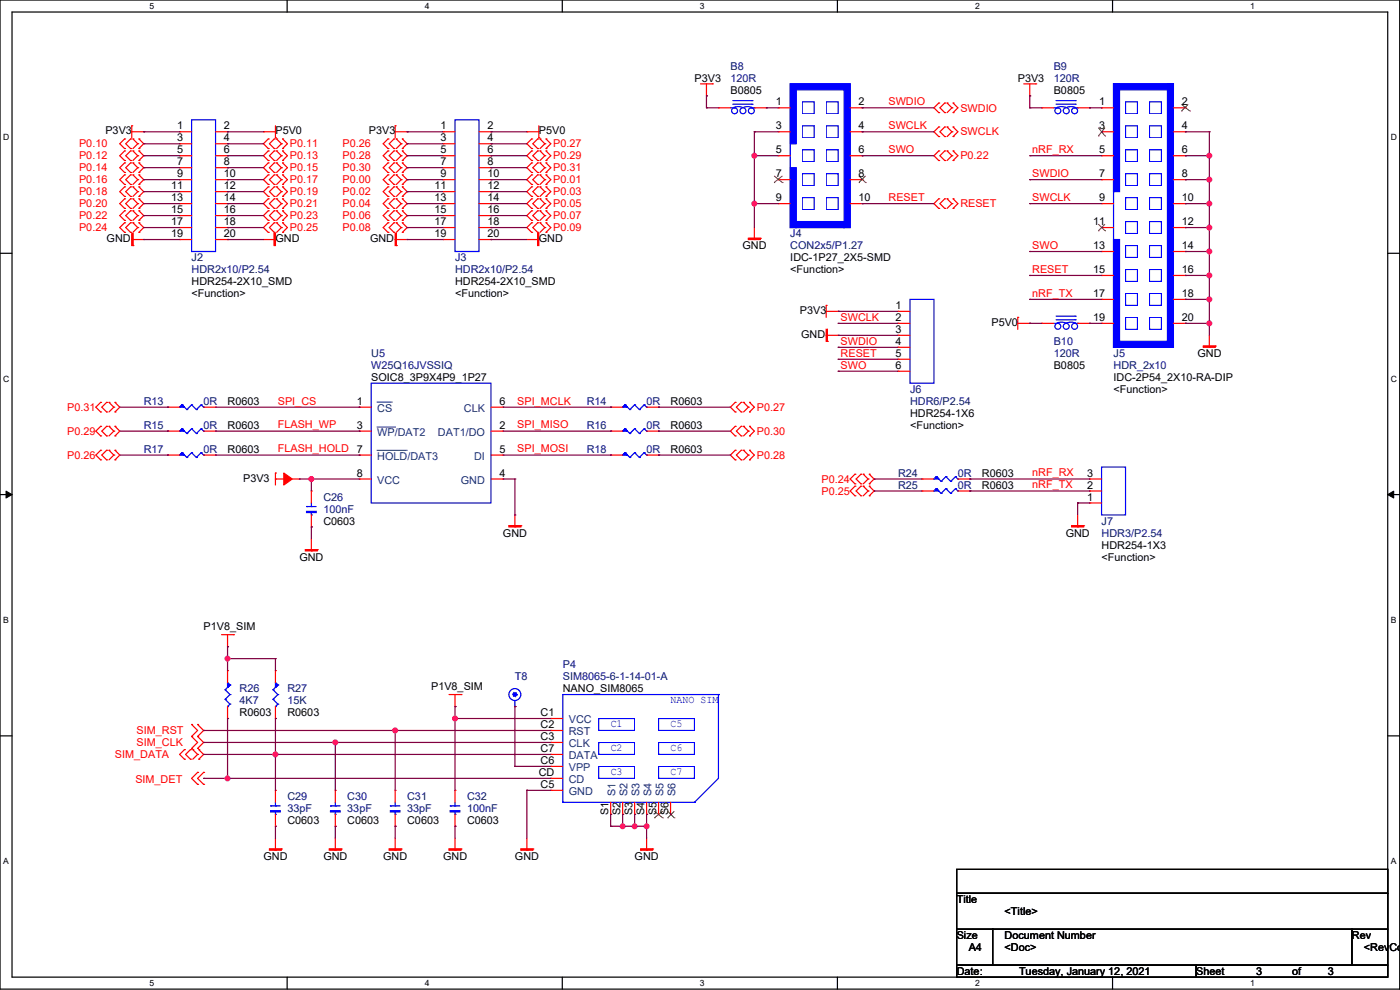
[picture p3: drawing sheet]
<svg xmlns="http://www.w3.org/2000/svg" width="297mm" height="210mm" viewBox="0 0 297 210" stroke-linecap="round" stroke-linejoin="round" font-family="sans-serif">
<path d="M0 0h296.9v209.8h-296.9zM2.6 2.6h291.8v204.7h-291.8z" fill="none" stroke="#000" stroke-width=".25"/>
<g fill="#fff">
<path d="M31.7 .3h1v2h-1z"/>
<path d="M31.7 207.5h1v2.1h-1z"/>
</g>
<path d="M60.9 0v2.6M60.9 207.3v2.5" fill="none" stroke="#000" stroke-width=".25"/>
<g fill="#fff">
<path d="M90.1 .3h1v2h-1z"/>
<path d="M90.1 207.5h1v2.1h-1z"/>
</g>
<path d="M119.3 0v2.6M119.3 207.3v2.5" fill="none" stroke="#000" stroke-width=".25"/>
<g fill="#fff">
<path d="M148.5 .3h1v2h-1z"/>
<path d="M148.5 207.5h1v2.1h-1z"/>
</g>
<path d="M177.7 0v2.6M177.7 207.3v2.5" fill="none" stroke="#000" stroke-width=".25"/>
<g fill="#fff">
<path d="M206.8 .3h1v2h-1z"/>
<path d="M206.8 207.5h1v2.1h-1z"/>
</g>
<path d="M236 0v2.6M236 207.3v2.5" fill="none" stroke="#000" stroke-width=".25"/>
<g fill="#fff">
<path d="M265.2 .3h1v2h-1z"/>
<path d="M265.2 207.5h1v2.1h-1z"/>
<path d="M.6 28.1h1.4v2.1h-1.4z"/>
<path d="M295 28.1h1.3v2.1h-1.3z"/>
<path d="M.6 79.3h1.4v2.1h-1.4z"/>
<path d="M295 79.3h1.3v2.1h-1.3z"/>
</g>
<path d="M0 53.7h2.6M294.4 53.7h2.5" fill="none" stroke="#000" stroke-width=".25"/>
<g fill="#fff">
<path d="M.6 130.5h1.3v2h-1.3z"/>
<path d="M295 130.5h1.2v2h-1.2z"/>
</g>
<path d="M0 104.9h2.6M294.4 104.9h2.5" fill="none" stroke="#000" stroke-width=".25"/>
<path d="M1.3 104.2l1.3 .7-1.3 .7zM294.4 104.9l1.3-.7v1.4z" fill="#000" stroke="#000" stroke-width=".21"/>
<g fill="#fff">
<path d="M.6 181.7h1.3v2h-1.3z"/>
<path d="M295 181.7h1.2v2h-1.2z"/>
</g>
<path d="M0 156.1h2.6M294.4 156.1h2.5M203 184.4h91.4v5.1h-91.4zM203 189.5h91.4v7.6h-91.4zM203 197.1h7.6v7.6h-7.6zM210.6 197.1h76.2v7.6h-76.2zM286.8 197.1h7.6v7.6h-7.6zM203 204.7h50.8v2.6h-50.8zM253.8 204.7h40.6v2.6h-40.6z" fill="none" stroke="#000" stroke-width=".25"/>
<g fill="none" stroke="#f00" stroke-width=".25">
<path d="M148.6 17.8h2.5M149.9 17.8v2.5M151.1 17.8h.1M217.2 17.8h2.5M218.5 17.8v2.5M219.7 17.8h.1M26.4 29.5h.1M26.4 31.5h.1M26.4 32h.1M26.4 34h.1M26.4 34.6h.1M26.4 36.6h.1"/>
<path d="M26.4 37.1h.1M26.4 39.1h.1M26.4 39.6h.1M26.4 29.5l-1 1 1 1M26.4 34.6l-1 1 1 1M26.4 32l-1 1 1 1M26.4 37.1l-1 1 1 1M26.4 39.6l-1 1.1 1 1M27.7 29.5h.1M27.7 31.5h.1M27.7 32h.1M27.7 34h.1"/>
<path d="M27.7 34.6h.1M27.7 36.6h.1M27.7 37.1h.1M27.7 39.1h.1M27.7 39.6h.1M27.7 29.5l-1 1 1 1M27.7 32l-1 1 1 1M27.7 34.6l-1 1 1 1M27.7 37.1l-1 1 1 1M27.7 39.6l-1 1.1 1 1M28 26.7h.1M28 28h2.5"/>
<path d="M28 26.7v2.5M28.2 29.5h.1M28.2 32h.1M28.2 34.6h.1M28.2 37.1h.1M28.2 39.6h.1M28.2 32l1 1M28.2 29.5l1 1M28.2 34.6l1 1M28.2 37.1l1 1M28.2 39.6l1 1.1M29.2 30.5h.1"/>
<path d="M29.2 33h.1M29.2 35.6h.1M29.2 38.1h.1M29.2 30.5l-1 1M29.2 33l-1 1M29.2 35.6l-1 1M29.2 38.1l-1 1M29.5 31.5h.1M29.5 29.5h.1M29.5 34h.1M29.5 32h.1M29.5 36.6h.1"/>
<path d="M29.5 34.6h.1M29.5 39.1h.1M29.5 37.1h.1M29.5 39.6h.1M29.5 34.6l1 1-1 1M29.5 29.5l1 1-1 1M29.5 37.1l1 1-1 1M29.5 32l1 1-1 1M29.5 39.6l1 1.1-1 1M30.5 28h.1M38.1 28h.1M38.1 30.5h.1"/>
<path d="M38.1 33h.1M38.1 35.6h.1M38.1 38.1h.1M38.1 28h2.6M38.1 33h2.6M38.1 38.1h2.6M38.1 30.5h2.6M38.1 35.6h2.6M45.7 28h2.6M45.7 33h2.6M45.7 38.1h2.6M45.7 30.5h2.6"/>
<path d="M45.7 35.6h2.6M48.3 28h.1M48.3 30.5h.1M48.3 33h.1M48.3 35.6h.1M48.3 38.1h.1M55.9 28h.1M55.9 28h2.5M56.9 29.5h.1M56.9 31.5h.1M56.9 32h.1M56.9 34h.1"/>
<path d="M56.9 34.6h.1M56.9 36.6h.1M56.9 37.1h.1M56.9 39.1h.1M56.9 39.6h.1M56.9 29.5l-1 1 1 1M56.9 34.6l-1 1 1 1M56.9 32l-1 1 1 1M56.9 37.1l-1 1 1 1M56.9 39.6l-1 1.1 1 1M58.2 29.5h.1M58.2 31.5h.1"/>
<path d="M58.2 32h.1M58.2 34h.1M58.2 34.6h.1M58.2 36.6h.1M58.2 37.1h.1M58.2 39.1h.1M58.2 39.6h.1M58.2 29.5l-1 1 1 1M58.2 32l-1 1 1 1M58.2 34.6l-1 1 1 1M58.2 37.1l-1 1 1 1M58.2 39.6l-1 1.1 1 1"/>
<path d="M58.4 29.2h.1M58.4 26.7v2.5M58.7 29.5h.1M58.7 32h.1M58.7 34.6h.1M58.7 37.1h.1M58.7 39.6h.1M58.7 32l1 1M58.7 29.5l1 1M58.7 34.6l1 1M58.7 37.1l1 1M58.7 39.6l1 1.1"/>
<path d="M59.7 30.5h.1M59.7 33h.1M59.7 35.6h.1M59.7 38.1h.1M59.7 30.5l-1 1M59.7 33l-1 1M59.7 35.6l-1 1M59.7 38.1l-1 1M60 31.5h.1M60 29.5h.1M60 34h.1M60 32h.1"/>
<path d="M60 36.6h.1M60 34.6h.1M60 39.1h.1M60 37.1h.1M60 39.6h.1M60 34.6l1 1-1 1M60 29.5l1 1-1 1M60 37.1l1 1-1 1M60 32l1 1-1 1M60 39.6l1 1.1-1 1M82.3 29.5h.1M82.3 31.5h.1"/>
<path d="M82.3 32h.1M82.3 34h.1M82.3 34.6h.1M82.3 36.6h.1M82.3 37.1h.1M82.3 39.1h.1M82.3 39.6h.1M82.3 29.5l-1 1 1 1M82.3 34.6l-1 1 1 1M82.3 32l-1 1 1 1M82.3 37.1l-1 1 1 1M82.3 39.6l-1 1.1 1 1"/>
<path d="M83.6 29.5h.1M83.6 31.5h.1M83.6 32h.1M83.6 34h.1M83.6 34.6h.1M83.6 36.6h.1M83.6 37.1h.1M83.6 39.1h.1M83.6 39.6h.1M83.6 29.5l-1 1 1 1M83.6 32l-1 1 1 1M83.6 34.6l-1 1 1 1"/>
<path d="M83.6 37.1l-1 1 1 1M83.6 39.6l-1 1.1 1 1M83.8 26.7h.1M83.8 28h2.6M83.8 26.7v2.5M84.1 29.5h.1M84.1 32h.1M84.1 34.6h.1M84.1 37.1h.1M84.1 39.6h.1M84.1 32l1 1M84.1 29.5l1 1"/>
<path d="M84.1 34.6l1 1M84.1 37.1l1 1M84.1 39.6l1 1.1M85.1 30.5h.1M85.1 33h.1M85.1 35.6h.1M85.1 38.1h.1M85.1 30.5l-1 1M85.1 33l-1 1M85.1 35.6l-1 1M85.1 38.1l-1 1M85.4 31.5h.1"/>
<path d="M85.4 29.5h.1M85.4 34h.1M85.4 32h.1M85.4 36.6h.1M85.4 34.6h.1M85.4 39.1h.1M85.4 37.1h.1M85.4 39.6h.1M85.4 34.6l1 1-1 1M85.4 29.5l1 1-1 1M85.4 37.1l1 1-1 1M85.4 32l1 1-1 1"/>
<path d="M85.4 39.6l1 1.1-1 1M86.4 28h.1M94 28h.1M94 30.5h.1M94 33h.1M94 35.6h.1M94 38.1h.1M94 28h2.5M94 33h2.5M94 38.1h2.5M94 30.5h2.5M94 35.6h2.5"/>
<path d="M101.6 28h2.6M101.6 33h2.6M101.6 38.1h2.6M101.6 30.5h2.6M101.6 35.6h2.6M104.2 28h.1M104.2 30.5h.1M104.2 33h.1M104.2 35.6h.1M104.2 38.1h.1M111.8 28h.1M111.8 28h2.5"/>
<path d="M112.8 29.5h.1M112.8 31.5h.1M112.8 32h.1M112.8 34h.1M112.8 34.6h.1M112.8 36.6h.1M112.8 37.1h.1M112.8 39.1h.1M112.8 39.6h.1M112.8 29.5l-1 1 1 1M112.8 34.6l-1 1 1 1M112.8 32l-1 1 1 1"/>
<path d="M112.8 37.1l-1 1 1 1M112.8 39.6l-1 1.1 1 1M114.1 29.5h.1M114.1 31.5h.1M114.1 32h.1M114.1 34h.1M114.1 34.6h.1M114.1 36.6h.1M114.1 37.1h.1M114.1 39.1h.1M114.1 39.6h.1M114.1 29.5l-1.1 1 1.1 1"/>
<path d="M114.1 32l-1.1 1 1.1 1M114.1 34.6l-1.1 1 1.1 1M114.1 37.1l-1.1 1 1.1 1M114.1 39.6l-1.1 1.1 1.1 1M114.3 29.2h.1M114.3 26.7v2.5M114.6 29.5h.1M114.6 32h.1M114.6 34.6h.1M114.6 37.1h.1M114.6 39.6h.1M114.6 32l1 1"/>
<path d="M114.6 29.5l1 1M114.6 34.6l1 1M114.6 37.1l1 1M114.6 39.6l1 1.1M115.6 30.5h.1M115.6 33h.1M115.6 35.6h.1M115.6 38.1h.1M115.6 30.5l-1 1M115.6 33l-1 1M115.6 35.6l-1 1M115.6 38.1l-1 1"/>
<path d="M115.8 31.5h.1M115.8 29.5h.1M115.8 34h.1M115.8 32h.1M115.8 36.6h.1M115.8 34.6h.1M115.8 39.1h.1M115.8 37.1h.1M115.8 39.6h.1M115.8 34.6l1.1 1-1.1 1M115.8 29.5l1.1 1-1.1 1M115.8 37.1l1.1 1-1.1 1"/>
<path d="M115.8 32l1.1 1-1.1 1M115.8 39.6l1.1 1.1-1.1 1M149.9 20.3h.1M152.4 22.9h.1M152.4 22.9h2.6M160 22.9h2.6M162.6 22.9h.1M165.1 22.9h.1M165.1 28h.1M165.1 33h.1M165.1 38.1h.1M165.1 28h2.6"/>
<path d="M165.1 22.9h2.6M165.1 33h2.6M165.1 38.1h2.6M180.4 28h2.5M180.4 22.9h2.5M180.4 33h2.5M180.4 38.1h2.5M182.9 22.9h.1M182.9 28h.1M182.9 33h.1M182.9 38.1h.1M199.1 32h.1"/>
<path d="M199.1 34h.1M199.1 21.9h.1M199.1 23.9h.1M199.1 26.9h.1M199.1 29h.1M199.1 32l-1 1 1 1M199.1 26.9l-1 1.1 1 1M199.1 21.9l-1 1 1 1M200.4 32h.1M200.4 34h.1M200.4 21.9h.1M200.4 23.9h.1"/>
<path d="M200.4 26.9h.1M200.4 29h.1M200.4 32l-1 1 1 1M200.4 21.9l-1 1 1 1M200.4 26.9l-1 1.1 1 1M200.9 32h.1M200.9 21.9h.1M200.9 26.9h.1M200.9 32l1 1M200.9 21.9l1 1M200.9 26.9l1 1.1M201.9 33h.1"/>
<path d="M201.9 22.9h.1M201.9 28h.1M201.9 33l-1 1M201.9 22.9l-1 1M201.9 28l-1 1M202.2 34h.1M202.2 32h.1M202.2 23.9h.1M202.2 21.9h.1M202.2 29h.1M202.2 26.9h.1M202.2 26.9l1 1.1-1 1"/>
<path d="M202.2 32l1 1-1 1M202.2 21.9l1 1-1 1M218.5 20.3h.1M221 22.9h.1M221 22.9h2.5M228.6 22.9h2.6M231.2 22.9h.1M233.7 22.9h.1M233.7 28h.1M233.7 33h.1M233.7 38.1h.1M233.7 28h2.5"/>
<path d="M233.7 22.9h2.5M233.7 33h2.5M233.7 38.1h2.5M248.9 28h2.6M248.9 22.9h2.6M248.9 33h2.6M248.9 38.1h2.6M251.5 22.9h.1M251.5 28h.1M251.5 33h.1M251.5 38.1h.1M26.4 41.7h.1"/>
<path d="M26.4 42.2h.1M26.4 44.2h.1M26.4 44.7h.1M26.4 46.7h.1M26.4 47.3h.1M26.4 49.3h.1M26.4 42.2l-1 1 1 1M26.4 44.7l-1 1 1 1M26.4 47.3l-1 1 1 1M27.7 41.7h.1M27.7 42.2h.1M27.7 44.2h.1"/>
<path d="M27.7 44.7h.1M27.7 46.7h.1M27.7 47.3h.1M27.7 49.3h.1M27.7 42.2l-1 1 1 1M27.7 44.7l-1 1 1 1M27.7 47.3l-1 1 1 1M28 50.8h.1M28 50.8h2.5M28.2 52.1h.1M28.2 42.2h.1M28.2 44.7h.1"/>
<path d="M28.2 47.3h.1M28.2 49.5v2.6M28.2 42.2l1 1M28.2 44.7l1 1M28.2 47.3l1 1M29.2 40.7h.1M29.2 43.2h.1M29.2 45.7h.1M29.2 48.3h.1M29.2 40.7l-1 1M29.2 43.2l-1 1M29.2 45.7l-1 1"/>
<path d="M29.2 48.3l-1 1M29.5 41.7h.1M29.5 44.2h.1M29.5 42.2h.1M29.5 46.7h.1M29.5 44.7h.1M29.5 49.3h.1M29.5 47.3h.1M29.5 42.2l1 1-1 1M29.5 44.7l1 1-1 1M29.5 47.3l1 1-1 1M38.1 40.7h.1"/>
<path d="M38.1 43.2h.1M38.1 45.7h.1M38.1 48.3h.1M38.1 50.8h.1M38.1 50.8h2.6M38.1 43.2h2.6M38.1 48.3h2.6M38.1 40.7h2.6M38.1 45.7h2.6M45.7 50.8h2.6M45.7 43.2h2.6M45.7 48.3h2.6"/>
<path d="M45.7 40.7h2.6M45.7 45.7h2.6M48.3 40.7h.1M48.3 43.2h.1M48.3 45.7h.1M48.3 48.3h.1M48.3 50.8h.1M55.9 50.8h2.5M56.9 41.7h.1M56.9 42.2h.1M56.9 44.2h.1M56.9 44.7h.1"/>
<path d="M56.9 46.7h.1M56.9 47.3h.1M56.9 49.3h.1M56.9 42.2l-1 1 1 1M56.9 44.7l-1 1 1 1M56.9 47.3l-1 1 1 1M58.2 49.5h.1M58.2 41.7h.1M58.2 42.2h.1M58.2 44.2h.1M58.2 44.7h.1M58.2 46.7h.1"/>
<path d="M58.2 47.3h.1M58.2 49.3h.1M58.2 49.5v2.6M58.2 42.2l-1 1 1 1M58.2 44.7l-1 1 1 1M58.2 47.3l-1 1 1 1M58.4 50.8h.1M58.7 42.2h.1M58.7 44.7h.1M58.7 47.3h.1M58.7 42.2l1 1M58.7 44.7l1 1"/>
<path d="M58.7 47.3l1 1M59.7 40.7h.1M59.7 43.2h.1M59.7 45.7h.1M59.7 48.3h.1M59.7 40.7l-1 1M59.7 43.2l-1 1M59.7 45.7l-1 1M59.7 48.3l-1 1M60 41.7h.1M60 44.2h.1M60 42.2h.1"/>
<path d="M60 46.7h.1M60 44.7h.1M60 49.3h.1M60 47.3h.1M60 42.2l1 1-1 1M60 44.7l1 1-1 1M60 47.3l1 1-1 1M82.3 41.7h.1M82.3 42.2h.1M82.3 44.2h.1M82.3 44.7h.1M82.3 46.7h.1"/>
<path d="M82.3 47.3h.1M82.3 49.3h.1M82.3 42.2l-1 1 1 1M82.3 44.7l-1 1 1 1M82.3 47.3l-1 1 1 1M83.6 41.7h.1M83.6 42.2h.1M83.6 44.2h.1M83.6 44.7h.1M83.6 46.7h.1M83.6 47.3h.1M83.6 49.3h.1"/>
<path d="M83.6 42.2l-1 1 1 1M83.6 44.7l-1 1 1 1M83.6 47.3l-1 1 1 1M83.8 50.8h.1M83.8 50.8h2.6M84.1 52.1h.1M84.1 42.2h.1M84.1 44.7h.1M84.1 47.3h.1M84.1 49.5v2.6M84.1 42.2l1 1M84.1 47.3l1 1"/>
<path d="M84.1 44.7l1 1M85.1 40.7h.1M85.1 43.2h.1M85.1 45.7h.1M85.1 48.3h.1M85.1 40.7l-1 1M85.1 43.2l-1 1M85.1 45.7l-1 1M85.1 48.3l-1 1M85.4 41.7h.1M85.4 44.2h.1M85.4 42.2h.1"/>
<path d="M85.4 46.7h.1M85.4 44.7h.1M85.4 49.3h.1M85.4 47.3h.1M85.4 42.2l1 1-1 1M85.4 44.7l1 1-1 1M85.4 47.3l1 1-1 1M94 40.7h.1M94 43.2h.1M94 45.7h.1M94 48.3h.1M94 50.8h.1"/>
<path d="M94 50.8h2.5M94 43.2h2.5M94 48.3h2.5M94 40.7h2.5M94 45.7h2.5M101.6 50.8h2.6M101.6 43.2h2.6M101.6 48.3h2.6M101.6 40.7h2.6M101.6 45.7h2.6M104.2 40.7h.1M104.2 43.2h.1"/>
<path d="M104.2 45.7h.1M104.2 48.3h.1M104.2 50.8h.1M111.8 50.8h2.5M112.8 41.7h.1M112.8 42.2h.1M112.8 44.2h.1M112.8 44.7h.1M112.8 46.7h.1M112.8 47.3h.1M112.8 49.3h.1M112.8 42.2l-1 1 1 1"/>
<path d="M112.8 44.7l-1 1 1 1M112.8 47.3l-1 1 1 1M114.1 49.5h.1M114.1 41.7h.1M114.1 42.2h.1M114.1 44.2h.1M114.1 44.7h.1M114.1 46.7h.1M114.1 47.3h.1M114.1 49.3h.1M114.1 49.5v2.6M114.1 42.2l-1.1 1 1.1 1"/>
<path d="M114.1 44.7l-1.1 1 1.1 1M114.1 47.3l-1.1 1 1.1 1M114.3 50.8h.1M114.6 42.2h.1M114.6 44.7h.1M114.6 47.3h.1M114.6 42.2l1 1M114.6 44.7l1 1M114.6 47.3l1 1M115.6 40.7h.1M115.6 43.2h.1M115.6 45.7h.1"/>
<path d="M115.6 48.3h.1M115.6 40.7l-1 1M115.6 43.2l-1 1M115.6 45.7l-1 1M115.6 48.3l-1 1M115.8 41.7h.1M115.8 44.2h.1M115.8 42.2h.1M115.8 46.7h.1M115.8 44.7h.1M115.8 49.3h.1M115.8 47.3h.1"/>
<path d="M115.8 42.2l1.1 1-1.1 1M115.8 44.7l1.1 1-1.1 1M115.8 47.3l1.1 1-1.1 1M158.8 50.6h2.5M160 50.8h.1M160 48.3v2.5M161.3 50.6h.1M165.1 43.2h.1M165.1 43.2h2.6M180.4 43.2h2.5M182.9 43.2h.1M199.1 42.2h.1"/>
<path d="M199.1 44.2h.1M199.1 42.2l-1 1 1 1M200.4 42.2h.1M200.4 44.2h.1M200.4 42.2l-1 1 1 1M200.9 42.2h.1M200.9 42.2l1 1M201.9 43.2h.1M201.9 43.2l-1 1M202.2 44.2h.1M202.2 42.2h.1M202.2 42.2l1 1-1 1"/>
<path d="M233.7 43.2h.1M233.7 48.3h.1M233.7 53.4h.1M233.7 58.4h.1M233.7 43.2h2.5M233.7 48.3h2.5M233.7 53.4h2.5M233.7 58.4h2.5M248.9 43.2h2.6M248.9 48.3h2.6M248.9 53.4h2.6M248.9 58.4h2.6"/>
<path d="M251.5 43.2h.1M251.5 48.3h.1M251.5 53.4h.1M251.5 58.4h.1M175.3 64.8h.1M175.3 71.1h.1M175.3 66.1h2.5M175.3 64.8v2.5M175.3 71.1h2.5M175.5 72.4h.1M175.5 69.9v2.5M177.8 66.1h.1"/>
<path d="M190.5 66.1h.1M190.5 68.6h.1M190.5 71.1h.1M190.5 73.7h.1M190.5 76.2h.1M190.5 78.8h.1M190.5 66.1h2.6M190.5 68.6h2.6M190.5 71.1h2.6M190.5 73.7h2.6M190.5 76.2h2.6M190.5 78.8h2.6"/>
<path d="M215.9 67.3h.1M215.9 68.6h2.6M215.9 67.3v2.6M218.5 68.6h.1M221 68.6h.1M221 68.6h2.5M228.6 68.6h2.6M231.2 68.6h.1M233.7 63.5h.1M233.7 68.6h.1M233.7 68.6h2.5M233.7 63.5h2.5"/>
<path d="M248.9 68.6h2.6M248.9 63.5h2.6M251.5 63.5h.1M251.5 68.6h.1M255.3 73.4h2.5M256.6 73.7h.1M256.6 71.1v2.6M257.8 73.4h.1M21.3 85.4h.1M21.3 87.4h.1M21.3 90.4h.1M21.3 92.5h.1"/>
<path d="M21.3 95.5h.1M21.3 97.5h.1M21.3 90.4l-1 1.1 1 1M21.3 95.5l-1 1 1 1M21.3 85.4l-1 1 1 1M22.6 85.4h.1M22.6 87.4h.1M22.6 90.4h.1M22.6 92.5h.1M22.6 95.5h.1M22.6 97.5h.1M22.6 90.4l-1 1.1 1 1"/>
<path d="M22.6 95.5l-1 1 1 1M22.6 85.4l-1 1 1 1M23.1 85.4h.1M23.1 90.4h.1M23.1 95.5h.1M23.1 85.4l1 1M23.1 90.4l1 1.1M23.1 95.5l1 1M24.1 86.4h.1M24.1 91.5h.1M24.1 96.5h.1M24.1 91.5l-1 1"/>
<path d="M24.1 96.5l-1 1M24.1 86.4l-1 1M24.4 87.4h.1M24.4 85.4h.1M24.4 92.5h.1M24.4 90.4h.1M24.4 97.5h.1M24.4 95.5h.1M24.4 85.4l1 1-1 1M24.4 90.4l1 1.1-1 1M24.4 95.5l1 1-1 1M35.6 86.4h.1"/>
<path d="M35.6 91.5h.1M35.6 96.5h.1M35.6 96.5h2.5M35.6 86.4h2.5M35.6 91.5h2.5M43.2 96.5h2.5M43.2 86.4h2.5M43.2 91.5h2.5M45.7 86.4h.1M45.7 91.5h.1M45.7 96.5h.1M76.2 86.4h.1"/>
<path d="M76.2 91.5h.1M76.2 96.5h.1M76.2 96.5h2.6M76.2 86.4h2.6M76.2 91.5h2.6M104.2 96.5h2.5M104.2 86.4h2.5M104.2 91.5h2.5M106.7 91.5h.1M106.7 96.5h.1M106.7 86.4h.1M129.6 96.5h.1"/>
<path d="M129.6 86.4h.1M129.6 91.5h.1M129.6 96.5h2.5M129.6 86.4h2.5M129.6 91.5h2.5M137.2 96.5h2.5M137.2 86.4h2.5M137.2 91.5h2.5M139.7 96.5h.1M139.7 86.4h.1M139.7 91.5h.1M156 90.4h.1"/>
<path d="M156 92.5h.1M156 95.5h.1M156 97.5h.1M156 85.4h.1M156 87.4h.1M156 85.4l-1 1 1 1M156 90.4l-1 1.1 1 1M156 95.5l-1 1 1 1M157.2 90.4h.1M157.2 92.5h.1M157.2 95.5h.1M157.2 97.5h.1"/>
<path d="M157.2 85.4h.1M157.2 87.4h.1M157.2 85.4l-1 1 1 1M157.2 90.4l-1 1.1 1 1M157.2 95.5l-1 1 1 1M157.7 90.4h.1M157.7 95.5h.1M157.7 85.4h.1M157.7 90.4l1.1 1.1M157.7 95.5l1.1 1M157.7 85.4l1.1 1M158.8 91.5h.1"/>
<path d="M158.8 96.5h.1M158.8 86.4h.1M158.8 91.5l-1.1 1M158.8 96.5l-1.1 1M158.8 86.4l-1.1 1M159 92.5h.1M159 90.4h.1M159 97.5h.1M159 95.5h.1M159 87.4h.1M159 85.4h.1M159 85.4l1 1-1 1"/>
<path d="M159 95.5l1 1-1 1M159 90.4l1 1.1-1 1M58.4 101.6h.1M58.4 100.3h.1M58.4 100.3v2.6M58.4 101.6h2.8M61.7 101.6h1.8M63.5 101.6h.1M64.8 116.6h2.5M66.1 116.9h.1M66.1 111.8h.1M66.1 104.2h.1"/>
<path d="M66.1 104.2v2.5M66.1 109.2v2.6M66.1 114.3v2.6M67.3 116.6h.1M76.2 101.6h.1M76.2 101.6h2.6M104.2 101.6h2.5M106.7 101.6h.1M108 111.5h2.5M109.2 111.8h.1M109.2 109.2v2.6M110.5 111.5h.1"/>
<path d="M181.4 100.6h.1M181.4 102.6h.1M181.4 103.1h.1M181.4 105.2h.1M181.4 100.6l-1 1 1 1M181.4 103.1l-1 1.1 1 1M182.6 100.6h.1M182.6 102.6h.1M182.6 103.1h.1M182.6 105.2h.1M182.6 100.6l-1 1 1 1M182.6 103.1l-1 1.1 1 1"/>
<path d="M183.1 100.6h.1M183.1 103.1h.1M183.1 103.1l1.1 1.1M183.1 100.6l1.1 1M184.2 101.6h.1M184.2 104.2h.1M184.2 101.6l-1.1 1M184.2 104.2l-1.1 1M184.4 102.6h.1M184.4 100.6h.1M184.4 105.2h.1M184.4 103.1h.1"/>
<path d="M184.4 100.6l1 1-1 1M184.4 103.1l1 1.1-1 1M195.6 101.6h.1M195.6 104.2h.1M195.6 101.6h2.5M195.6 104.2h2.5M203.2 101.6h2.6M203.2 104.2h2.6M205.8 101.6h.1M205.8 104.2h.1M227.3 111.5h2.6M228.6 111.8h.1"/>
<path d="M228.6 109.2v2.6M229.9 111.5h.1M231.2 106.7h.1M231.2 104.2h.1M231.2 101.6h.1M231.2 101.6h2.5M231.2 104.2h2.5M231.2 106.7h2.5M47 134.6h2.5M48.3 137.2h.1M48.3 134.6v2.6M49.5 134.6h.1"/>
<path d="M39.1 159h.1M39.1 159l-1 1 1 1M40.4 159h.1M40.4 159l-1 1 1 1M40.7 156.2h.1M40.7 153.7h.1M40.7 158.8h.1M40.7 156.2l1.2 1.3-1.2 1.3M40.7 153.7l1.2 1.3-1.2 1.2M40.9 159h.1M40.9 159l1 1M41.9 156.2h.1"/>
<path d="M41.9 153.7h.1M41.9 158.8h.1M41.9 153.7l1.3 1.3-1.3 1.2M41.9 156.2l1.3 1.3-1.3 1.3M42.2 159h.1M42.2 159l1 1-1 1M48.3 142.3h.1M48.3 152.4h.1M48.3 142.3v2.5M48.3 149.9v2.5M58.4 142.3h.1M58.4 152.4h.1"/>
<path d="M58.4 142.3v2.5M58.4 149.9v2.5M95.3 147.3h2.5M96.5 149.9h.1M96.5 147.3v2.6M97.8 147.3h.1M109.2 149.9h.1M116.9 152.4h.1M116.9 155h.1M116.9 157.5h.1M116.9 152.4h2.5M116.9 155h2.5"/>
<path d="M116.9 157.5h2.5M39.1 161h.1M40.4 161h.1M41.9 163.8h.1M41.9 166.4h.1M41.9 160h.1M41.9 163.8l-1.2 1.3 1.2 1.3M41.9 160l-1 1M42.2 161h.1M43.2 163.8h.1M43.2 166.4h.1M43.2 163.8l-1.3 1.3 1.3 1.3"/>
<path d="M58.4 175.3h.1M58.4 167.7h.1M58.4 167.7v2.5M58.4 172.7v2.6M58.4 177.8v2.6M71.1 175.3h.1M71.1 167.7h.1M71.1 167.7v2.5M71.1 172.7v2.6M71.1 177.8v2.6M83.8 175.3h.1M83.8 167.7h.1"/>
<path d="M83.8 167.7v2.5M83.8 172.7v2.6M83.8 177.8v2.6M96.5 175.3h.1M96.5 167.7h.1M96.5 167.7v2.5M96.5 172.7v2.6M96.5 177.8v2.6M111.8 177.8v2.6M116.9 167.7h.1M116.9 162.6h.1M116.9 160h.1"/>
<path d="M116.9 165.1h.1M116.9 167.7h2.5M116.9 162.6h2.5M116.9 160h2.5M116.9 165.1h2.5M129.6 172.7h.1M129.6 170.2v2.5M132.1 172.7h.1M132.1 170.2v2.5M134.6 172.7h.1M134.6 170.2v2.5M137.2 172.7h.1"/>
<path d="M137.2 170.2v2.5M137.2 177.8v2.6M139.7 172.7h.1M139.7 170.2v2.5M142.3 172.7h.1M142.3 170.2v2.5M57.2 180.1h2.5M58.4 180.4h.1M59.7 180.1h.1M69.9 180.1h2.5M71.1 180.4h.1M72.4 180.1h.1"/>
<path d="M82.6 180.1h2.5M83.8 180.4h.1M85.1 180.1h.1M95.3 180.1h2.5M96.5 180.4h.1M97.8 180.1h.1M110.5 180.1h2.5M111.8 180.4h.1M113 180.1h.1M135.9 180.1h2.5M137.2 180.4h.1M138.4 180.1h.1"/>
</g>
<g fill="#f00" stroke="#f00" stroke-width=".25">
<path d="M28 49.5h.2v2.6h-.2z" fill-rule="evenodd"/>
<path d="M58.2 49.5h.2v2.6h-.2z" fill-rule="evenodd"/>
<path d="M83.8 49.5h.3v2.6h-.3z" fill-rule="evenodd"/>
<path d="M114.1 49.5h.2v2.6h-.2z" fill-rule="evenodd"/>
<path d="M158.8 50.6h2.5v.2h-2.5z" fill-rule="evenodd"/>
<path d="M255.3 73.4h2.5v.3h-2.5z" fill-rule="evenodd"/>
<path d="M227.3 111.5h2.6v.3h-2.6z" fill-rule="evenodd"/>
<path d="M57.2 180.1h2.5v.3h-2.5z" fill-rule="evenodd"/>
<path d="M69.9 180.1h2.5v.3h-2.5z" fill-rule="evenodd"/>
<path d="M82.6 180.1h2.5v.3h-2.5z" fill-rule="evenodd"/>
<path d="M95.3 180.1h2.5v.3h-2.5z" fill-rule="evenodd"/>
<path d="M110.5 180.1h2.5v.3h-2.5z" fill-rule="evenodd"/>
<path d="M175.3 69.9h.2v2.5h-.2z" fill-rule="evenodd"/>
<path d="M108 111.5h2.5v.3h-2.5z" fill-rule="evenodd"/>
<path d="M64.8 116.6h2.5v.3h-2.5z" fill-rule="evenodd"/>
<path d="M60.2 100.3l1.8 1.3-1.8 1.3z" fill-rule="evenodd"/>
<path d="M135.9 180.1h2.5v.3h-2.5z" fill-rule="evenodd"/>
</g>
<g fill="none" stroke="#00f" stroke-width=".25">
<path d="M167.7 17.8h12.7v30.5h-12.7zM236.2 17.8h12.7v55.9h-12.7zM40.7 25.4h5v28h-5zM96.5 25.4h5.1v28h-5.1zM155 22.9h.7M155.5 21.3h4M155.5 22.1h4M155.7 22.8l.9-.2 .9 .2M155.7 22.9h.1M157.7 22.8l.9-.2 1 .2M159.3 22.9h.7M159.5 21.3h.1"/>
<path d="M159.5 22.1h.1M160 22.9h.1M170.2 26.7h2.5v2.5h-2.5zM170.2 31.8h2.5v2.5h-2.5zM170.2 36.8h2.5v2.6h-2.5zM170.2 21.6h2.5v2.5h-2.5zM175.3 31.8h2.5v2.5h-2.5zM175.3 21.6h2.5v2.5h-2.5zM175.3 26.7h2.5v2.5h-2.5zM175.3 36.8h2.5v2.6h-2.5zM223.5 22.9h.8M224 21.3h4.1"/>
<path d="M224 22.1h4.1M224.3 22.8l.9-.2 .9 .2M224.3 22.9h.1M226.3 22.8l.9-.2 .9 .2M227.8 22.9h.8M228.1 21.3h.1M228.1 22.1h.1M228.6 22.9h.1M238.8 26.7h2.5v2.5h-2.5zM238.8 31.8h2.5v2.5h-2.5zM238.8 36.8h2.5v2.6h-2.5zM238.8 21.6h2.5v2.5h-2.5z"/>
<path d="M243.9 31.8h2.5v2.5h-2.5zM243.9 21.6h2.5v2.5h-2.5zM243.9 26.7h2.5v2.5h-2.5zM243.9 36.8h2.5v2.6h-2.5zM170.2 41.9h2.5v2.6h-2.5zM175.3 41.9h2.5v2.6h-2.5zM238.8 41.9h2.5v2.6h-2.5zM238.8 47h2.5v2.5h-2.5zM238.8 52.1h2.5v2.5h-2.5zM238.8 57.2h2.5v2.5h-2.5zM243.9 41.9h2.5v2.6h-2.5zM243.9 47h2.5v2.5h-2.5z"/>
<path d="M243.9 52.1h2.5v2.5h-2.5zM243.9 57.2h2.5v2.5h-2.5zM193.1 63.5h5v17.8h-5zM223.5 68.6h.8M224 67.1h4.1M224 67.8h4.1M224.3 68.5l.9-.2 .9 .2M224.3 68.6h.1M226.3 68.5l.9-.2 .9 .2M227.8 68.6h.8M228.1 67.1h.1M228.1 67.8h.1"/>
<path d="M228.6 68.6h.1M238.8 62.2h2.5v2.6h-2.5zM238.8 67.3h2.5v2.6h-2.5zM243.9 67.3h2.5v2.6h-2.5zM243.9 62.2h2.5v2.6h-2.5zM38.6 85.9h.1M38.6 90.9h.1M38.6 96h.1M38.6 85.9l-.5 .5M38.6 85.9l1 1M38.6 90.9l-.5 .6M38.6 90.9l1 1.1"/>
<path d="M38.6 96l-.5 .5M38.6 96l1 1M39.6 86.9h.1M39.6 92h.1M39.6 97h.1M40.7 85.9h.1M40.7 90.9h.1M40.7 96h.1M40.7 85.9l-1.1 1M40.7 85.9l1 1M40.7 90.9l-1.1 1.1M40.7 90.9l1 1.1"/>
<path d="M40.7 96l-1.1 1M40.7 96l1 1M41.7 86.9h.1M41.7 92h.1M41.7 97h.1M42.7 85.9h.1M42.7 90.9h.1M42.7 96h.1M42.7 85.9l-1 1M42.7 85.9l.5 .5M42.7 90.9l-1 1.1M42.7 90.9l.5 .6"/>
<path d="M42.7 96l-1 1M42.7 96l.5 .5M43.2 86.4h.1M43.2 91.5h.1M43.2 96.5h.1M78.8 81.3h25.4v25.4h-25.4zM132.6 96h.1M132.6 85.9h.1M132.6 90.9h.1M132.6 96l-.5 .5M132.6 96l1 1M132.6 85.9l-.5 .5"/>
<path d="M132.6 85.9l1 1M132.6 90.9l-.5 .6M132.6 90.9l1 1.1M133.6 97h.1M133.6 86.9h.1M133.6 92h.1M134.6 96h.1M134.6 85.9h.1M134.6 90.9h.1M134.6 96l-1 1M134.6 96l1 1M134.6 85.9l-1 1"/>
<path d="M134.6 85.9l1 1M134.6 90.9l-1 1.1M134.6 90.9l1 1.1M135.6 97h.1M135.6 86.9h.1M135.6 92h.1M136.7 96h.1M136.7 85.9h.1M136.7 90.9h.1M136.7 96l-1.1 1M136.7 96l.5 .5M136.7 85.9l-1.1 1"/>
<path d="M136.7 85.9l.5 .5M136.7 90.9l-1.1 1.1M136.7 90.9l.5 .6M137.2 96.5h.1M137.2 86.4h.1M137.2 91.5h.1M233.7 99.1h5.1v10.1h-5.1zM65 107.5h.1M65 107.5h2.1M66.1 107.5h.1M66.1 109.2h.1M66.1 106.7v.8"/>
<path d="M66.1 108.7v.5M198.6 101.1h.1M198.6 103.6h.1M198.6 101.1l-.5 .5M198.6 101.1l1.1 1M198.6 103.6l-.5 .6M198.6 103.6l1.1 1.1M199.7 102.1h.1M199.7 104.7h.1M200.7 101.1h.1M200.7 103.6h.1M200.7 101.1l-1 1"/>
<path d="M200.7 101.1l1 1M200.7 103.6l-1 1.1M200.7 103.6l1 1.1M201.7 102.1h.1M201.7 104.7h.1M202.7 101.1h.1M202.7 103.6h.1M202.7 101.1l-1 1M202.7 101.1l.5 .5M202.7 103.6l-1 1.1M202.7 103.6l.5 .6M203.2 101.6h.1"/>
<path d="M203.2 104.2h.1M47.8 146.3h.1M47.8 148.3h.1M47.8 146.3l1 1M47.8 148.3l1 1.1M48.3 149.9h.1M48.3 144.8l.5 .5M48.8 145.3h.1M48.8 147.3h.1M48.8 149.4h.1M48.8 145.3l-1 1M48.8 147.3l-1 1"/>
<path d="M48.8 149.4l-.5 .5M57.9 146.3h.1M57.9 148.3h.1M57.9 146.3l1 1M57.9 148.3l1 1.1M58.4 149.9h.1M58.4 144.8l.5 .5M58.9 145.3h.1M58.9 147.3h.1M58.9 149.4h.1M58.9 145.3l-1 1M58.9 147.3l-1 1"/>
<path d="M58.9 149.4l-.5 .5M109.2 149.9h.1M109.2 148.6v1.3M127 152.4h7.6v2.6h-7.6zM127 157.5h7.6v2.5h-7.6zM139.7 157.5h7.6v2.5h-7.6zM139.7 152.4h7.6v2.6h-7.6zM152.4 147.3h.1M152.4 147.3h-33v22.9M152.4 147.3v17.8l-5.1 5.1M57.4 171h.1M57.4 171h2"/>
<path d="M58.4 171h.1M58.4 172.7h.1M58.4 170.2v.8M58.4 172.2v.5M70.1 171h.1M70.1 171h2M71.1 171h.1M71.1 172.7h.1M71.1 170.2v.8M71.1 172.2v.5M82.8 171h.1M82.8 171h2"/>
<path d="M83.8 171h.1M83.8 172.7h.1M83.8 170.2v.8M83.8 172.2v.5M95.5 171h.1M95.5 171h2M96.5 171h.1M96.5 172.7h.1M96.5 170.2v.8M96.5 172.2v.5M119.4 170.2h.1M119.4 170.2h27.9"/>
<path d="M127 162.6h7.6v2.5h-7.6zM139.7 162.6h7.6v2.5h-7.6zM147.3 170.2h.1"/>
<circle cx="155.8" cy="23.5" r=".63"/>
<circle cx="157.6" cy="23.5" r=".63"/>
<circle cx="159.4" cy="23.5" r=".63"/>
<circle cx="224.4" cy="23.5" r=".63"/>
<circle cx="226.2" cy="23.5" r=".63"/>
<circle cx="228" cy="23.5" r=".63"/>
<circle cx="224.4" cy="69.2" r=".63"/>
<circle cx="226.2" cy="69.2" r=".63"/>
<circle cx="228" cy="69.2" r=".63"/>
<circle cx="109.2" cy="147.3" r="1.26"/>
</g>
<g fill="#00f" stroke="#00f" stroke-width=".25">
<path d="M236.2 72.4h12.7v1.3h-12.7z" fill-rule="evenodd"/>
<path d="M236.2 17.8h12.7v1.3h-12.7z" fill-rule="evenodd"/>
<path d="M236.2 17.8h1.3v22.9h-1.3z" fill-rule="evenodd"/>
<path d="M236.2 50.8h1.3v22.9h-1.3z" fill-rule="evenodd"/>
<path d="M247.7 17.8h1.2v55.9h-1.2z" fill-rule="evenodd"/>
<path d="M132.6 96l.5 .5h-1l.5-.5 .5 .5z" fill-rule="evenodd"/>
<path d="M65 108.5h2.1v.2h-2.1z" fill-rule="evenodd"/>
<path d="M58.4 144.8l.5 .5-.5 .5 .5-.5-.5 .5z" fill-rule="evenodd"/>
<path d="M48.3 144.8l.5 .5-.5 .5 .5-.5-.5 .5z" fill-rule="evenodd"/>
<path d="M132.6 85.9l.5 .5h-1l.5-.5 .5 .5z" fill-rule="evenodd"/>
<path d="M57.4 172h2v.2h-2z" fill-rule="evenodd"/>
<path d="M167.7 17.8h1.2v12.7h-1.2z" fill-rule="evenodd"/>
<path d="M168.9 17.8h10.2v1.3h-10.2z" fill-rule="evenodd"/>
<path d="M179.1 17.8h1.3v30.5h-1.3z" fill-rule="evenodd"/>
<path d="M167.7 35.6h1.2v12.7h-1.2z" fill-rule="evenodd"/>
<path d="M168.9 47h10.2v1.3h-10.2z" fill-rule="evenodd"/>
<path d="M198.6 101.1l.5 .5h-1l.5-.5 .5 .5z" fill-rule="evenodd"/>
<path d="M198.6 103.6l.5 .6h-1l.5-.6 .5 .6z" fill-rule="evenodd"/>
<path d="M82.8 172h2v.2h-2z" fill-rule="evenodd"/>
<path d="M38.6 85.9l.5 .5h-1l.5-.5 .5 .5z" fill-rule="evenodd"/>
<path d="M38.6 90.9l.5 .6h-1l.5-.6 .5 .6z" fill-rule="evenodd"/>
<path d="M95.5 172h2v.2h-2z" fill-rule="evenodd"/>
<path d="M38.6 96l.5 .5h-1l.5-.5 .5 .5z" fill-rule="evenodd"/>
<path d="M70.1 172h2v.2h-2z" fill-rule="evenodd"/>
<path d="M132.6 90.9l.5 .6h-1l.5-.6 .5 .6z" fill-rule="evenodd"/>
</g>
<g fill="none" stroke="#804000" stroke-width=".21">
<path d="M164.2 38.7h.1M164.2 37.3l1.8 1.4M166 38.7h.1M166 37.3l-1.8 1.4M182.2 38.7h.1M182.2 37.3l1.4 1.4M183.6 38.7h.1M183.6 37.3l-1.4 1.4M233 28.8h.1M233 27.1l1.4 1.7M234.4 28.8h.1M234.4 27.1l-1.4 1.7"/>
<path d="M250.6 23.6h.1M250.6 22.1l1.8 1.5M252.1 22.1l-1.5 1.5M252.4 23.6h.1M233 49h.1M233 47.5l1.4 1.5M234.4 49h.1M234.4 47.5l-1.4 1.5M138.8 173.5h.1M138.8 172.1l1.8 1.4M140.6 173.5h.1M140.6 172.1l-1.8 1.4"/>
<path d="M141.6 173.5h.1M141.6 172.1l1.5 1.4M143.1 173.5h.1M143.1 172.1l-1.5 1.4"/>
</g>
<circle cx="109.2" cy="147.3" r=".5" fill="#00f" stroke="#00f" stroke-width=".25" stroke-dasharray="0 .5"/>
<path d="M79.9 85.3h3.2M79.9 90.6h3.9M79.9 95.5h6.4M83.1 85.3h.1M83.8 90.6h.1M86.3 95.5h.1" fill="none" stroke="#004080" stroke-width=".21"/>
<g fill="none" stroke="#800040" stroke-width=".25">
<path d="M30.5 28h.1M30.5 30.5h.1M30.5 33h.1M30.5 35.6h.1M30.5 38.1h.1M30.5 33h7.6M30.5 28h7.6M30.5 38.1h7.6M30.5 30.5h7.6M30.5 35.6h7.6M48.3 28h.1M48.3 30.5h.1"/>
<path d="M48.3 33h.1M48.3 35.6h.1M48.3 38.1h.1M48.3 33h7.6M48.3 28h7.6M48.3 38.1h7.6M48.3 30.5h7.6M48.3 35.6h7.6M86.4 33h.1M86.4 30.5h.1M86.4 28h.1M86.4 38.1h.1"/>
<path d="M86.4 35.6h.1M86.4 33h7.6M86.4 28h7.6M86.4 38.1h7.6M86.4 30.5h7.6M86.4 35.6h7.6M104.2 30.5h.1M104.2 28h.1M104.2 38.1h.1M104.2 35.6h.1M104.2 33h.1M104.2 33h7.6"/>
<path d="M104.2 28h7.6M104.2 38.1h7.6M104.2 30.5h7.6M104.2 35.6h7.6M149.9 22.9h.1M149.9 20.3h.1M149.9 22.9h2.5M149.9 20.3v2.6M160 33h.1M160 28h.1M160 33h5.1M160 28h5.1"/>
<path d="M160 28v20.3M162.6 22.9h.1M162.6 22.9h2.5M182.9 22.9h.1M182.9 33h.1M182.9 28h.1M182.9 22.9h15.2M182.9 33h15.2M182.9 28h15.2M218.5 33h.1M218.5 38.1h.1M218.5 22.9h.1"/>
<path d="M218.5 20.3h.1M218.5 22.9h2.5M218.5 33h15.2M218.5 38.1h15.2M218.5 20.3v2.6M231.2 22.9h.1M231.2 22.9h2.5M251.5 28h.1M251.5 38.1h.1M251.5 33h.1M251.5 33h5.1M251.5 28h5.1"/>
<path d="M251.5 38.1h5.1M256.6 28h.1M256.6 38.1h.1M256.6 33h.1M256.6 28v43.1M30.5 40.7h.1M30.5 43.2h.1M30.5 45.7h.1M30.5 48.3h.1M30.5 50.8h.1M30.5 43.2h7.6M30.5 48.3h7.6"/>
<path d="M30.5 40.7h7.6M30.5 45.7h7.6M30.5 50.8h7.6M48.3 40.7h.1M48.3 43.2h.1M48.3 45.7h.1M48.3 48.3h.1M48.3 50.8h.1M48.3 43.2h7.6M48.3 48.3h7.6M48.3 40.7h7.6M48.3 45.7h7.6"/>
<path d="M48.3 50.8h7.6M86.4 43.2h.1M86.4 40.7h.1M86.4 50.8h.1M86.4 48.3h.1M86.4 45.7h.1M86.4 43.2h7.6M86.4 48.3h7.6M86.4 40.7h7.6M86.4 45.7h7.6M86.4 50.8h7.6M104.2 50.8h.1"/>
<path d="M104.2 48.3h.1M104.2 45.7h.1M104.2 43.2h.1M104.2 40.7h.1M104.2 43.2h7.6M104.2 48.3h7.6M104.2 40.7h7.6M104.2 45.7h7.6M104.2 50.8h7.6M160 43.2h.1M160 43.2h5.1M182.9 43.2h.1"/>
<path d="M182.9 43.2h15.2M218.5 43.2h.1M218.5 53.4h.1M218.5 58.4h.1M218.5 43.2h15.2M218.5 58.4h15.2M218.5 53.4h15.2M251.5 58.4h.1M251.5 53.4h.1M251.5 48.3h.1M251.5 43.2h.1M251.5 43.2h5.1"/>
<path d="M251.5 58.4h5.1M251.5 53.4h5.1M251.5 48.3h5.1M256.6 58.4h.1M256.6 53.4h.1M256.6 48.3h.1M256.6 43.2h.1M177.8 68.6h.1M177.8 71.1h.1M177.8 73.7h.1M177.8 76.2h.1M177.8 78.8h.1"/>
<path d="M177.8 66.1h.1M177.8 68.6h12.7M177.8 71.1h12.7M177.8 73.7h12.7M177.8 76.2h12.7M177.8 78.8h12.7M177.8 66.1h12.7M218.5 63.5h.1M218.5 68.6h.1M218.5 68.6h2.5M218.5 63.5h15.2M231.2 68.6h.1"/>
<path d="M231.2 68.6h2.5M251.5 68.6h.1M251.5 63.5h.1M251.5 68.6h5.1M251.5 63.5h5.1M256.6 68.6h.1M256.6 63.5h.1M25.4 86.4h10.2M25.4 91.5h10.2M25.4 96.5h10.2M35.6 86.4h.1M35.6 91.5h.1"/>
<path d="M35.6 96.5h.1M45.7 86.4h30.5M45.7 91.5h30.5M45.7 96.5h30.5M76.2 86.4h.1M76.2 91.5h.1M76.2 96.5h.1M106.7 86.4h22.9M106.7 91.5h22.9M106.7 96.5h22.9M129.6 86.4h.1M129.6 91.5h.1"/>
<path d="M129.6 96.5h.1M139.7 86.4h.1M139.7 91.5h.1M139.7 96.5h.1M139.7 86.4h15.3M139.7 91.5h15.3M139.7 96.5h15.3M63.5 101.6h12.7M66.1 101.6h.1M66.1 111.8h.1M66.1 101.6v2.6M66.1 111.8v2.5"/>
<path d="M106.7 101.6h2.5M109.2 101.6h.1M109.2 109.2h.1M109.2 101.6v7.6M185.4 101.6h.1M185.4 104.2h.1M185.4 101.6h10.2M185.4 104.2h10.2M205.8 101.6h.1M205.8 104.2h.1M205.8 101.6h25.4M205.8 104.2h25.4"/>
<path d="M228.6 106.7h.1M228.6 106.7h2.6M228.6 106.7v2.5M48.3 137.2h.1M48.3 139.7h.1M48.3 137.2v5.1M48.3 139.7h10.1M58.4 139.7h.1M58.4 139.7v2.6M43.2 155h.1M43.2 157.5h.1M43.2 155h73.7"/>
<path d="M43.2 157.5h73.7M48.3 152.4h.1M48.3 152.4v12.7M58.4 152.4h.1M58.4 152.4v15.3M71.1 157.5h.1M71.1 157.5v10.2M83.8 155h.1M83.8 155v12.7M96.5 152.4h.1M96.5 149.9h.1M96.5 152.4h20.4"/>
<path d="M96.5 149.9v17.8M109.2 149.9h.1M109.2 149.9v12.7M43.2 160h.1M43.2 165.1h.1M43.2 160h73.7M43.2 165.1h73.7M48.3 165.1h.1M58.4 160h.1M58.4 175.3h.1M58.4 175.3v2.5M71.1 175.3h.1"/>
<path d="M71.1 175.3v2.5M83.8 175.3h.1M83.8 175.3v2.5M96.5 175.3h.1M96.5 175.3v2.5M109.2 162.6h.1M109.2 162.6h7.7M111.8 167.7h.1M111.8 167.7h5.1M111.8 167.7v10.1M129.6 172.7h.1M129.6 175.3h.1"/>
<path d="M129.6 172.7v2.6M129.6 175.3h7.6M132.1 172.7h.1M132.1 175.3h.1M132.1 172.7v2.6M134.6 172.7h.1M134.6 175.3h.1M134.6 172.7v2.6M137.2 175.3h.1M137.2 172.7h.1M137.2 172.7v5.1"/>
</g>
<g fill="#f0f" stroke="#f0f" stroke-width=".25">
<circle cx="132.1" cy="175.3" r=".5"/>
<circle cx="134.6" cy="175.3" r=".5"/>
<circle cx="137.2" cy="175.3" r=".5"/>
<circle cx="96.5" cy="152.4" r=".5"/>
<circle cx="83.8" cy="154.9" r=".5"/>
<circle cx="71.1" cy="157.5" r=".5"/>
<circle cx="58.4" cy="160" r=".5"/>
<circle cx="48.3" cy="139.7" r=".5"/>
<circle cx="48.3" cy="165.1" r=".5"/>
<circle cx="160" cy="43.2" r=".5"/>
<circle cx="160" cy="33" r=".5"/>
<circle cx="256.5" cy="33" r=".5"/>
<circle cx="256.5" cy="68.6" r=".5"/>
<circle cx="256.5" cy="63.5" r=".5"/>
<circle cx="256.5" cy="58.4" r=".5"/>
<circle cx="256.5" cy="53.3" r=".5"/>
<circle cx="256.5" cy="48.3" r=".5"/>
<circle cx="256.5" cy="43.2" r=".5"/>
<circle cx="256.5" cy="38.1" r=".5"/>
<circle cx="66" cy="101.6" r=".5"/>
</g>
<g font-size="2.3">
<text x="147.3" y="17.3">P3V3</text>
<text x="215.9" y="17.3">P3V3</text>
<text x="155" y="19.8">B0805</text>
<text x="164.6" y="22.4">1</text>
<text x="182.1" y="22.4">2</text>
<text x="223.5" y="19.8">B0805</text>
<text x="233.2" y="22.4">1</text>
<text x="250.7" y="22.4">2</text>
<text x="22.4" y="28.5">P3V3</text>
<text x="37.6" y="27.4">1</text>
<text x="37.6" y="30">3</text>
<text x="47.5" y="27.4">2</text>
<text x="47.5" y="30">4</text>
<text x="58.4" y="28.5">P5V0</text>
<text x="78.2" y="28.5">P3V3</text>
<text x="93.5" y="27.4">1</text>
<text x="93.5" y="30">3</text>
<text x="103.4" y="27.4">2</text>
<text x="103.4" y="30">4</text>
<text x="114.3" y="28.5">P5V0</text>
<text x="164.6" y="27.4">3</text>
<text x="182.1" y="27.4">4</text>
<text x="233.2" y="27.4">3</text>
<text x="250.7" y="27.4">4</text>
<text x="37.6" y="32.5">5</text>
<text x="37.6" y="35.1">7</text>
<text x="47.5" y="32.5">6</text>
<text x="47.5" y="35.1">8</text>
<text x="93.5" y="32.5">5</text>
<text x="93.5" y="35.1">7</text>
<text x="103.4" y="32.5">6</text>
<text x="103.4" y="35.1">8</text>
<text x="164.6" y="32.5">5</text>
<text x="182.1" y="32.5">6</text>
<text x="233.2" y="32.5">5</text>
<text x="250.7" y="32.5">6</text>
<text x="36.3" y="40.1">11</text>
<text x="37.6" y="37.6">9</text>
<text x="47.5" y="37.6">10</text>
<text x="47.5" y="40.1">12</text>
<text x="92.2" y="40.1">11</text>
<text x="93.5" y="37.6">9</text>
<text x="103.4" y="37.6">10</text>
<text x="103.4" y="40.1">12</text>
<text x="164.6" y="37.6">7</text>
<text x="182.1" y="37.6">8</text>
<text x="233.2" y="37.6">7</text>
<text x="250.7" y="37.6">8</text>
<text x="36.3" y="42.7">13</text>
<text x="36.3" y="45.2">15</text>
<text x="36.3" y="47.8">17</text>
<text x="47.5" y="42.7">14</text>
<text x="47.5" y="45.2">16</text>
<text x="47.5" y="47.8">18</text>
<text x="92.2" y="42.7">13</text>
<text x="92.2" y="45.2">15</text>
<text x="92.2" y="47.8">17</text>
<text x="103.4" y="42.7">14</text>
<text x="103.4" y="45.2">16</text>
<text x="103.4" y="47.8">18</text>
<text x="164.6" y="42.7">9</text>
<text x="182.1" y="42.7">10</text>
<text x="231.9" y="47.8">11</text>
<text x="233.2" y="42.7">9</text>
<text x="250.7" y="42.7">10</text>
<text x="250.7" y="47.8">12</text>
<text x="22.6" y="51.3">GND</text>
<text x="36.3" y="50.3">19</text>
<text x="47.5" y="50.3">20</text>
<text x="58.4" y="51.3">GND</text>
<text x="78.5" y="51.3">GND</text>
<text x="92.2" y="50.3">19</text>
<text x="103.4" y="50.3">20</text>
<text x="114.3" y="51.3">GND</text>
<text x="157.5" y="52.9">GND</text>
<text x="231.9" y="52.8">13</text>
<text x="250.7" y="52.8">14</text>
<text x="167.7" y="57.9">&lt;Function&gt;</text>
<text x="167.7" y="55.4">IDC-1P27_2X5-SMD</text>
<text x="231.9" y="57.9">15</text>
<text x="250.7" y="57.9">16</text>
<text x="40.7" y="63">&lt;Function&gt;</text>
<text x="40.7" y="60.5">HDR254-2X10_SMD</text>
<text x="96.5" y="63">&lt;Function&gt;</text>
<text x="96.5" y="60.5">HDR254-2X10_SMD</text>
<text x="190" y="65.5">1</text>
<text x="231.9" y="63">17</text>
<text x="250.7" y="63">18</text>
<text x="169.7" y="66.6">P3V3</text>
<text x="169.9" y="71.7">GND</text>
<text x="190" y="68.1">2</text>
<text x="190" y="70.6">3</text>
<text x="210.3" y="69.1">P5V0</text>
<text x="231.9" y="68.1">19</text>
<text x="250.7" y="68.1">20</text>
<text x="190" y="73.2">4</text>
<text x="190" y="75.7">5</text>
<text x="254" y="75.7">GND</text>
<text x="78.8" y="80.8">SOIC8_3P9X4P9_1P27</text>
<text x="190" y="78.2">6</text>
<text x="223.5" y="78.3">B0805</text>
<text x="236.2" y="83.3">&lt;Function&gt;</text>
<text x="236.2" y="80.8">IDC-2P54_2X10-RA-DIP</text>
<text x="48.3" y="85.9">R0603</text>
<text x="75.7" y="85.9">1</text>
<text x="105.9" y="85.9">6</text>
<text x="142.3" y="85.9">R0603</text>
<text x="193.1" y="88.4">HDR254-1X6</text>
<text x="48.3" y="91">R0603</text>
<text x="75.7" y="90.9">3</text>
<text x="105.9" y="90.9">2</text>
<text x="142.3" y="91">R0603</text>
<text x="193.1" y="91">&lt;Function&gt;</text>
<text x="48.3" y="96">R0603</text>
<text x="75.7" y="96">7</text>
<text x="75.7" y="101.1">8</text>
<text x="105.9" y="101.1">4</text>
<text x="105.9" y="96">5</text>
<text x="142.3" y="96">R0603</text>
<text x="208.3" y="101.1">R0603</text>
<text x="230.6" y="101.1">3</text>
<text x="51.6" y="102.1">P3V3</text>
<text x="208.3" y="103.7">R0603</text>
<text x="230.6" y="106.2">1</text>
<text x="230.6" y="103.6">2</text>
<text x="68.6" y="111.3">C0603</text>
<text x="106.7" y="113.8">GND</text>
<text x="226.1" y="113.8">GND</text>
<text x="63.5" y="118.9">GND</text>
<text x="233.7" y="118.9">&lt;Function&gt;</text>
<text x="233.7" y="116.4">HDR254-1X3</text>
<text x="43.2" y="133.6">P1V8_SIM</text>
<text x="91.5" y="146.3">P1V8_SIM</text>
<text x="119.4" y="146.8">NANO_SIM8065</text>
<text x="50.8" y="151.9">R0603</text>
<text x="61" y="151.9">R0603</text>
<text x="114.7" y="151.9">C1</text>
<text x="114.7" y="154.4">C2</text>
<text x="114.7" y="157">C3</text>
<text x="114.7" y="159.5">C7</text>
<text x="114.3" y="164.6">CD</text>
<text x="114.7" y="167.1">C5</text>
<text x="114.7" y="162.1">C6</text>
<text x="129.1" y="173" transform="rotate(-90 129.1 173)">S1</text>
<text x="131.7" y="173" transform="rotate(-90 131.7 173)">S2</text>
<text x="134.2" y="173" transform="rotate(-90 134.2 173)">S3</text>
<text x="136.7" y="173" transform="rotate(-90 136.7 173)">S4</text>
<text x="139.3" y="173" transform="rotate(-90 139.3 173)">S5</text>
<text x="141.8" y="173" transform="rotate(-90 141.8 173)">S6</text>
<text x="61" y="174.8">C0603</text>
<text x="73.7" y="174.8">C0603</text>
<text x="86.4" y="174.8">C0603</text>
<text x="99.1" y="174.8">C0603</text>
<text x="55.9" y="182.4">GND</text>
<text x="68.6" y="182.4">GND</text>
<text x="81.3" y="182.4">GND</text>
<text x="94" y="182.4">GND</text>
<text x="109.2" y="182.4">GND</text>
<text x="134.6" y="182.4">GND</text>
<text x="203" y="191.5">Title</text>
<text x="213.1" y="194.1">&lt;Title&gt;</text>
<text x="203" y="199.2">Size</text>
<text x="205.5" y="201.7">A4</text>
<text x="213.1" y="199.2">Document Number</text>
<text x="213.1" y="201.7">&lt;Doc&gt;</text>
<text x="286.8" y="199.2">Rev</text>
<text x="289.3" y="201.7">&lt;RevCod</text>
<text x="203" y="206.8">Date:</text>
<text x="216.2" y="206.8">Tuesday, January 12, 2021</text>
<text x="253.8" y="206.8">Sheet</text>
<text x="266.5" y="206.8">3</text>
<text x="274.1" y="206.8">of</text>
<text x="281.7" y="206.8">3</text>
</g>
<g font-size="2.3" fill="#000080">
<text x="155" y="14.8">B8</text>
<text x="155" y="17.3">120R</text>
<text x="223.5" y="14.8">B9</text>
<text x="223.5" y="17.3">120R</text>
<text x="167.7" y="50.3">J4</text>
<text x="167.7" y="52.9">CON2x5/P1.27</text>
<text x="40.7" y="55.4">J2</text>
<text x="40.7" y="57.9">HDR2x10/P2.54</text>
<text x="96.5" y="55.4">J3</text>
<text x="96.5" y="57.9">HDR2x10/P2.54</text>
<text x="78.8" y="75.7">U5</text>
<text x="223.5" y="73.2">B10</text>
<text x="223.5" y="75.7">120R</text>
<text x="236.2" y="75.7">J5</text>
<text x="78.8" y="78.3">W25Q16JVSSIQ</text>
<text x="193.1" y="83.3">J6</text>
<text x="236.2" y="78.3">HDR_2x10</text>
<text x="30.5" y="85.9">R13</text>
<text x="43.2" y="85.9">0R</text>
<text x="124.5" y="85.9">R14</text>
<text x="137.2" y="85.9">0R</text>
<text x="193.1" y="85.9">HDR6/P2.54</text>
<text x="30.5" y="91">R15</text>
<text x="43.2" y="91">0R</text>
<text x="124.5" y="91">R16</text>
<text x="137.2" y="91">0R</text>
<text x="30.5" y="96">R17</text>
<text x="43.2" y="96">0R</text>
<text x="124.5" y="96">R18</text>
<text x="137.2" y="96">0R</text>
<text x="190.5" y="101.1">R24</text>
<text x="203.2" y="101.1">0R</text>
<text x="68.6" y="106.2">C26</text>
<text x="190.5" y="103.7">R25</text>
<text x="203.2" y="103.7">0R</text>
<text x="68.6" y="108.7">100nF</text>
<text x="233.7" y="111.3">J7</text>
<text x="233.7" y="113.8">HDR3/P2.54</text>
<text x="119.4" y="141.8">P4</text>
<text x="50.8" y="146.8">R26</text>
<text x="50.8" y="149.4">4K7</text>
<text x="61" y="146.8">R27</text>
<text x="61" y="149.4">15K</text>
<text x="109.2" y="144.3">T8</text>
<text x="119.4" y="144.3">SIM8065-6-1-14-01-A</text>
<text x="61" y="172.2">33pF</text>
<text x="61" y="169.7">C29</text>
<text x="73.7" y="172.2">33pF</text>
<text x="73.7" y="169.7">C30</text>
<text x="86.4" y="172.2">33pF</text>
<text x="86.4" y="169.7">C31</text>
<text x="99.1" y="172.2">100nF</text>
<text x="99.1" y="169.7">C32</text>
</g>
<g font-size="2.3" fill="#f00">
<text x="188.5" y="22.4">SWDIO</text>
<text x="203.7" y="23.7">SWDIO</text>
<text x="188.5" y="27.4">SWCLK</text>
<text x="203.7" y="28.7">SWCLK</text>
<text x="16.8" y="31.3">P0.10</text>
<text x="16.8" y="33.8">P0.12</text>
<text x="61.5" y="31.3">P0.11</text>
<text x="61.5" y="33.8">P0.13</text>
<text x="72.7" y="31.3">P0.26</text>
<text x="72.7" y="33.8">P0.28</text>
<text x="117.4" y="31.3">P0.27</text>
<text x="117.4" y="33.8">P0.29</text>
<text x="188.5" y="32.5">SWO</text>
<text x="203.7" y="33.8">P0.22</text>
<text x="219" y="32.5">nRF_RX</text>
<text x="16.8" y="36.4">P0.14</text>
<text x="16.8" y="38.9">P0.16</text>
<text x="16.8" y="41.4">P0.18</text>
<text x="61.5" y="36.4">P0.15</text>
<text x="61.5" y="38.9">P0.17</text>
<text x="61.5" y="41.4">P0.19</text>
<text x="72.7" y="36.4">P0.30</text>
<text x="72.7" y="38.9">P0.00</text>
<text x="72.7" y="41.4">P0.02</text>
<text x="117.4" y="36.4">P0.31</text>
<text x="117.4" y="38.9">P0.01</text>
<text x="117.4" y="41.4">P0.03</text>
<text x="219" y="37.6">SWDIO</text>
<text x="16.8" y="44">P0.20</text>
<text x="16.8" y="46.5">P0.22</text>
<text x="61.5" y="44">P0.21</text>
<text x="61.5" y="46.5">P0.23</text>
<text x="72.7" y="44">P0.04</text>
<text x="72.7" y="46.5">P0.06</text>
<text x="117.4" y="44">P0.05</text>
<text x="117.4" y="46.5">P0.07</text>
<text x="188.5" y="42.7">RESET</text>
<text x="203.7" y="44">RESET</text>
<text x="219" y="42.7">SWCLK</text>
<text x="16.8" y="49.1">P0.24</text>
<text x="61.5" y="49.1">P0.25</text>
<text x="72.7" y="49.1">P0.08</text>
<text x="117.4" y="49.1">P0.09</text>
<text x="219" y="52.8">SWO</text>
<text x="219" y="57.9">RESET</text>
<text x="219" y="63">nRF_TX</text>
<text x="178.3" y="68.1">SWCLK</text>
<text x="178.3" y="73.2">SWDIO</text>
<text x="178.3" y="75.7">RESET</text>
<text x="178.3" y="78.2">SWO</text>
<text x="14.2" y="87.2">P0.31</text>
<text x="58.9" y="85.8">SPI_CS</text>
<text x="109.7" y="85.8">SPI_MCLK</text>
<text x="160.5" y="87.2">P0.27</text>
<text x="14.2" y="92.2">P0.29</text>
<text x="58.9" y="90.9">FLASH_WP</text>
<text x="58.9" y="96">FLASH_HOLD</text>
<text x="109.7" y="90.9">SPI_MISO</text>
<text x="109.7" y="96">SPI_MOSI</text>
<text x="160.5" y="92.2">P0.30</text>
<text x="14.2" y="97.3">P0.26</text>
<text x="160.5" y="97.3">P0.28</text>
<text x="219" y="101">nRF_RX</text>
<text x="174.3" y="102.4">P0.24</text>
<text x="174.3" y="104.9">P0.25</text>
<text x="219" y="103.6">nRF_TX</text>
<text x="29" y="155.7">SIM_RST</text>
<text x="24.4" y="160.8">SIM_DATA</text>
<text x="29" y="158.3">SIM_CLK</text>
<text x="28.7" y="166.1">SIM_DET</text>
</g>
<g font-size="2.3" fill="#004080">
<text x="80" y="87.4">CS</text>
<text x="98.4" y="87.4">CLK</text>
<text x="80" y="92.5">WP/DAT2</text>
<text x="92.9" y="92.5">DAT1/DO</text>
<text x="80" y="97.6">HOLD/DAT3</text>
<text x="100.6" y="97.6">DI</text>
<text x="80" y="102.6">VCC</text>
<text x="97.8" y="102.6">GND</text>
<text x="120.7" y="153.4">VCC</text>
<text x="120.7" y="156">RST</text>
<text x="120.7" y="158.5">CLK</text>
<text x="120.7" y="161.1">DATA</text>
<text x="120.7" y="163.6">VPP</text>
<text x="120.7" y="166.1">CD</text>
<text x="120.7" y="168.7">GND</text>
<text x="130.6" y="168.9" transform="rotate(-90 130.6 168.9)">S1</text>
<text x="133.1" y="168.9" transform="rotate(-90 133.1 168.9)">S2</text>
<text x="135.7" y="168.9" transform="rotate(-90 135.7 168.9)">S3</text>
<text x="138.2" y="168.9" transform="rotate(-90 138.2 168.9)">S4</text>
<text x="140.8" y="168.9" transform="rotate(-90 140.8 168.9)">S5</text>
<text x="143.3" y="168.9" transform="rotate(-90 143.3 168.9)">S6</text>
</g>
<g font-size="2.3" fill="#00f">
<text x="142.3" y="149.2">NANO SIM</text>
<text x="129.6" y="154.2">C1</text>
<text x="142.3" y="154.2">C5</text>
<text x="129.6" y="159.3">C2</text>
<text x="142.3" y="159.3">C6</text>
<text x="129.6" y="164.4">C3</text>
<text x="142.3" y="164.4">C7</text>
</g>
<g font-size="1.8">
<text x="31.7" y="1.9">5</text>
<text x="90.1" y="1.9">4</text>
<text x="148.5" y="1.9">3</text>
<text x="206.8" y="1.9">2</text>
<text x="265.2" y="1.9">1</text>
<text x=".6" y="29.8">D</text>
<text x="295" y="29.8">D</text>
<text x=".6" y="81">C</text>
<text x="295" y="81">C</text>
<text x=".6" y="132.1">B</text>
<text x="295" y="132.1">B</text>
<text x=".6" y="183.3">A</text>
<text x="295" y="183.3">A</text>
<text x="31.7" y="209.2">5</text>
<text x="90.1" y="209.2">4</text>
<text x="148.5" y="209.2">3</text>
<text x="206.8" y="209.2">2</text>
<text x="265.2" y="209.2">1</text>
</g>
</svg>
